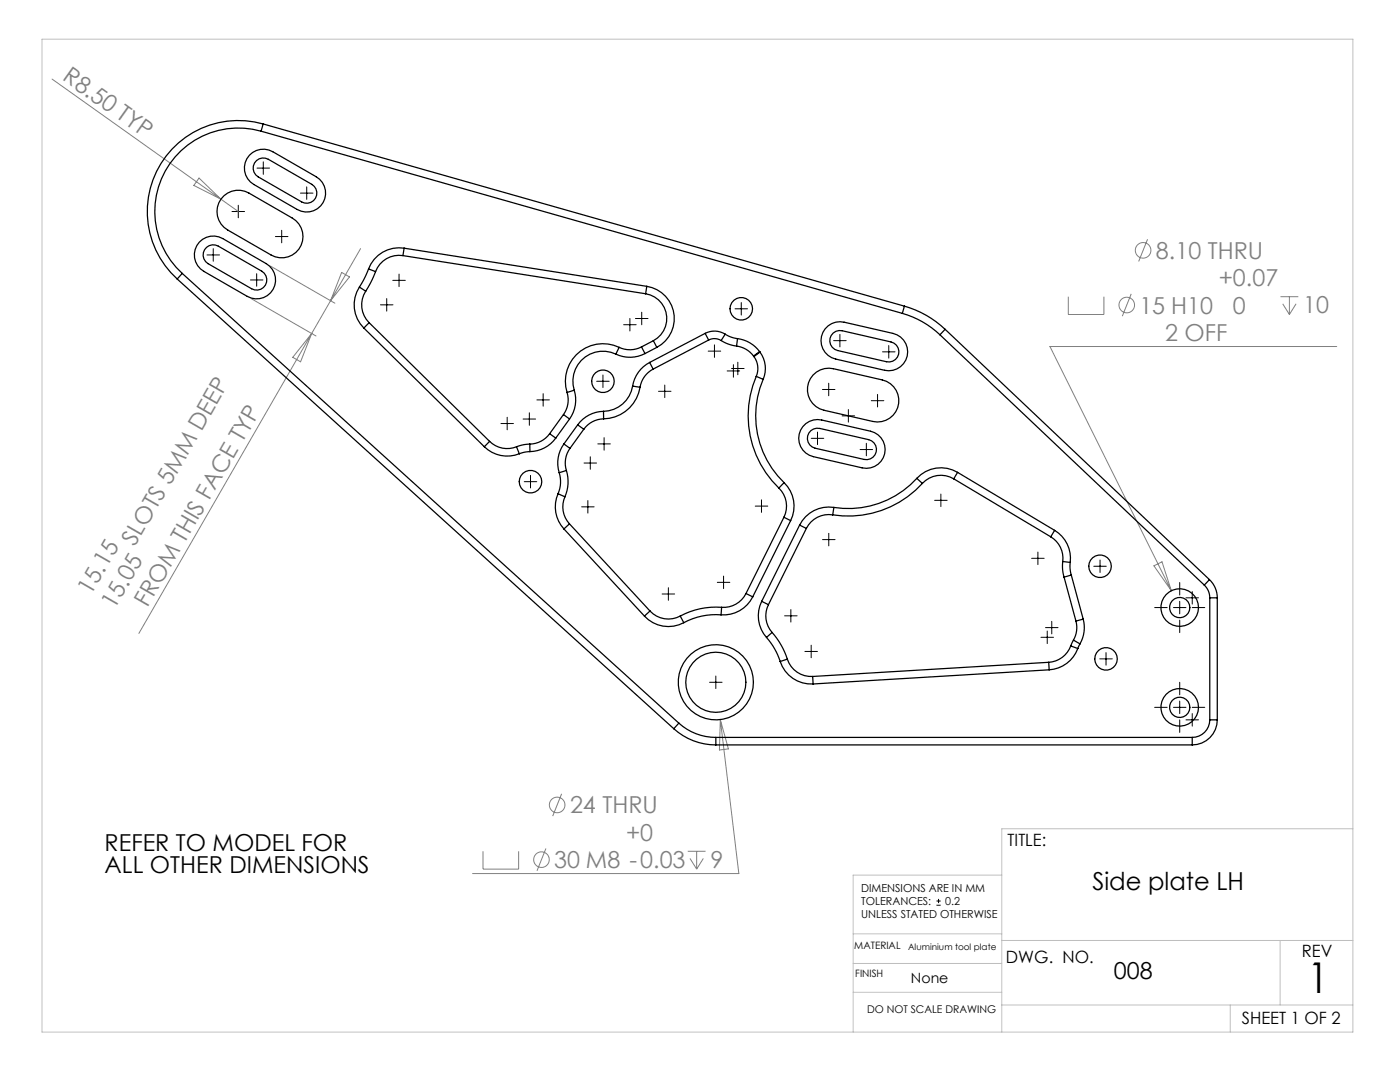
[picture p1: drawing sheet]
<svg xmlns="http://www.w3.org/2000/svg" width="279mm" height="216mm" viewBox="0 0 279 216" stroke-linecap="round" stroke-linejoin="round" font-family="sans-serif">
<g fill="none" stroke="#808080" stroke-width=".2">
<path d="M10.4 15.8l33.7 23.9M39.7 35.5l4.4 4.2-5.4-2.7zM44.1 39.7l3.5 2.5M50.2 59.6l12.9 7.4M54 53.1l12.8 7.4M68.2 54.4l1.5 .9-3.7 4.7zM72 49.6l-6 10.4M213.2 59.2v3.6h7.1v-3.6M225.8 58.6l-1.8 4.5M229 47.7l-1.8 4.5M255.5 59.2h3.6M257.3 59.2v3.6"/>
<path d="M62.2 66.5l-34.5 59.9M62.2 66.5l-2.2 5.7-1.6-.9zM66 60l-3.8 6.5M256 60.6l1.3 2.2M258.7 60.6l-1.4 2.2M266.8 69.1h-57.3l24.3 48.8M230.3 112.9l1.6-.8 1.9 5.8zM112.1 158.4l-1.8 4.4M143.8 143.6l3.7 30.7h-53.2M143.8 143.6l1.6 5.8-1.8 .3zM96.4 169.9v3.5h7.1v-3.5M109 169.3l-1.8 4.5"/>
<path d="M137.3 169.9h3.5M137.7 171.3l1.3 2.1M139 169.9v3.5M140.4 171.3l-1.4 2.1"/>
<circle cx="228.1" cy="50" r="1.56"/>
<circle cx="224.9" cy="60.9" r="1.56"/>
<circle cx="108.1" cy="171.5" r="1.56"/>
<circle cx="111.2" cy="160.6" r="1.56"/>
</g>
<g fill="none" stroke="#000" stroke-width=".2">
<path d="M51.3 33.5h2.5M52.5 32.3v2.5M60 38.5h2.5M61.2 37.3v2.5M41.3 50.9h2.5M42.6 49.6v2.5M46.3 42.2h2.5M47.6 41v2.5M50 55.9h2.5M51.2 54.6v2.5M55 47.2h2.5M56.2 45.9v2.5"/>
<path d="M77.2 59.6v2.5M78.4 55.9h2.5M79.6 54.7v2.5M75.9 60.8h2.5M107.1 79.8h2.5M108.4 78.5v2.5M119.1 76.1h2.5M120.3 74.8v2.5M124.5 64.8h2.5M125.7 63.5v2.5M126.8 63.6h2.5M128.1 62.3v2.5"/>
<path d="M131.4 78.1h2.5M132.7 76.8v2.5M141.3 70.1h2.5M142.6 68.8v2.5M145.1 74h2.5M146 73.5h2.5M146.4 72.8v2.5M146.7 61.6h2.5M147.2 72.3v2.5M147.9 60.4v2.5M164.1 77.7h2.5M165.4 76.5v2.5"/>
<path d="M166.4 68h2.5M167.6 66.7v2.5M173.9 80h2.5M175.1 78.7v2.5M176.1 70.2h2.5M177.4 69v2.5M100 84.5h2.5M101.2 83.3v2.5M104.4 83.6h2.5M104.6 96.1h2.5M105.6 82.4v2.5M105.9 94.9v2.5"/>
<path d="M116.6 92.4h2.5M117.3 99.9v2.5M117.8 91.1v2.5M119.3 88.6h2.5M120.6 87.3v2.5M152 99.7v2.5M161.9 87.5h2.5M163.2 86.2v2.5M168.1 83h2.5M169.3 81.7v2.5M171.6 89.7h2.5M172.9 88.5v2.5"/>
<path d="M186.5 99.8h2.5M187.8 98.6v2.5M116.1 101.1h2.5M132.1 118.5h2.5M133.4 117.3v2.5M143.2 116.2h2.5M144.4 115v2.5M150.7 101h2.5M164.2 107.7h2.5M165.4 106.4v2.5M205.9 111.4h2.5M207.1 110.2v2.5"/>
<path d="M218.3 113h2.5M219.5 111.7v2.5M235.4 120v2.5M236.7 119.3h2.5M237.9 118v2.5M141.6 136.1h2.5M142.9 134.9v2.5M156.6 122.9h2.5M157.8 121.6v2.5M160.6 130h2.5M161.9 128.7v2.5M207.7 127.2h2.5"/>
<path d="M208.6 125.2h2.5M209 125.9v2.5M209.9 124v2.5M219.5 131.5h2.5M220.7 130.2v2.5M234.2 121.2h2.5M235.4 139.9v2.5M234.2 141.1h2.5M236.7 143.6h2.5M237.9 142.4v2.5M186.9 179.8h.8M187.3 179.4v.8"/>
<path d="M186.9 180.6h.8"/>
</g>
<path d="M235.4 118.7v-2.5M232.9 121.2h-2.5M235.4 123.7v2.5M235.4 138.6v-2.5M237.9 121.2h2.5M232.9 141.1h-2.5M235.4 143.6v2.5M237.9 141.1h2.5" fill="none" stroke="#000" stroke-width=".2" stroke-dasharray="15.2 1.3 1.3 1.3"/>
<path d="M8.4 7.8h261.6v198.1h-261.6zM199.9 174.6h-29.6v31.3M270 165.4h-70.1v40.5M170.3 198h29.6M170.3 192.3h29.6M170.3 186.3h29.6M199.9 187.7h70.1M255.5 187.7v12.8M199.9 200.5h70.1M245.5 200.5v5.4" fill="none" stroke="#c0c0c0" stroke-width=".2"/>
<g fill="none" stroke="#000" stroke-width=".25">
<path d="M44.7 39a4.3 4.3 0 0 1 5-.5l8.6 5a4.3 4.3 0 0 1 1.6 5.8 4.3 4.3 0 0 1-5.8 1.6l-8.7-5a4.2 4.2 0 0 1-.7-6.9zM49.8 31a3.8 3.8 0 0 1 4.6-.7l8.7 5a3.8 3.8 0 0 1 1.4 5.1 3.8 3.8 0 0 1-5.2 1.4l-8.6-5a3.8 3.8 0 0 1-.9-5.8zM51.2 32a2.02 2.02 0 0 1 2.4-.2l8.6 5a2.03 2.03 0 0 1 .8 2.7 2.03 2.03 0 0 1-2.8 .8l-8.7-5a2.02 2.02 0 0 1-.3-3.3zM52.1 26.2a16.7 16.7 0 0 0-19.1 7.9 16.7 16.7 0 0 0 3.4 20.5M52.1 26.2l128 36.3M52.5 24.7a18.2 18.2 0 0 0-20.8 8.7 18.2 18.2 0 0 0 3.7 22.3M52.5 24.7l128 36.4M52.5 24.7l-.4 1.5M35.4 55.7l99.1 89.7M36.4 54.6l99.1 89.7M36.4 54.6l-1 1.1M39.8 48.3a3.8 3.8 0 0 1 4.6-.7l8.7 5a3.8 3.8 0 0 1 1.4 5.1 3.8 3.8 0 0 1-5.2 1.4l-8.6-5a3.8 3.8 0 0 1-.9-5.8z"/>
<path d="M41.2 49.4a2.02 2.02 0 0 1 2.4-.3l8.6 5a2.03 2.03 0 0 1 .8 2.8 2.03 2.03 0 0 1-2.8 .7l-8.7-5a2.03 2.03 0 0 1-.3-3.2zM71.7 57.3a6.5 6.5 0 0 0 .9 8.2M71.7 57.3l1.3 .8M73 58.1a5 5 0 0 0 .7 6.3M73.5 53.7l-.8 1.8-1 1.8M73.5 53.7l1.5 .5M75 54.2l-.9 2-1.1 1.9M80.4 51a5 5 0 0 0-5.4 3.2M80.4 51l48.4 7.6M80.6 49.5a6.5 6.5 0 0 0-7.1 4.2M80.6 49.5l48.5 7.6M80.6 49.5l-.2 1.5"/>
<path d="M128.8 58.6a5 5 0 0 1 4.2 4.1 5 5 0 0 1-2.6 5.3M129.1 57.1a6.5 6.5 0 0 1 5.4 5.4 6.5 6.5 0 0 1-3.4 6.8M129.1 57.1l-.3 1.5M72.6 65.5l24.1 23.6M73.7 64.4l-1.1 1.1M73.7 64.4l24 23.7M113.2 78.3a5 5 0 0 1-.7 4.4M114.6 77.9a6.5 6.5 0 0 1-.9 5.7M114.6 77.9l-1.4 .4M122.9 70.7a6 6 0 0 0-6.5 .8 6 6 0 0 0-1.8 6.4M123.6 69.3a7.5 7.5 0 0 0-8.2 1.1 7.5 7.5 0 0 0-2.2 7.9M123.6 69.3l-.7 1.4"/>
<path d="M126.3 77a6 6 0 0 1-5.9 5.1M126.3 77l1.4 .3M127.7 77.3a7.5 7.5 0 0 1-7.2 6.3M128 69.2a5 5 0 0 1-4.4 .1M128 69.2l.7 1.4M128.7 70.6a6.5 6.5 0 0 1-5.8 .1M129.7 72.3a6.5 6.5 0 0 0-3.4 4.7M129.7 72.3l.6 1.4M130.3 73.7a5 5 0 0 0-2.6 3.6M130.4 68l.7 1.3M130.4 68l-2.4 1.2M131.1 69.3l-2.4 1.3"/>
<path d="M140.7 66.5a4 4 0 0 1 4 .2M140.7 66.5l-11 5.8M140.7 66.5l.7 1.3M141.4 67.8a2.5 2.5 0 0 1 2.5 .2M141.4 67.8l-11.1 5.9M143.9 68a7.5 7.5 0 0 0 3.1 1.1M144.7 66.7l1.2 .6 1.3 .3M144.7 66.7l-.8 1.3M147 69.1a5 5 0 0 1 3.4 1.9M147.2 67.6a6.5 6.5 0 0 1 4.4 2.6M147.2 67.6l-.2 1.5M150.4 71l.1 .2"/>
<path d="M150.5 71.2a4 4 0 0 1 .4 3.9M150.9 75.1a20 20 0 0 0 4.5 22.3M150.9 75.1l1.4 .6M151.6 70.2l.1 .1M151.6 70.2l-1.2 .8M151.7 70.3a5.5 5.5 0 0 1 .6 5.4M151.7 70.3l-1.2 .9M152.3 75.7a18.5 18.5 0 0 0 4.2 20.6M162.3 74.8a4.2 4.2 0 0 1 4-1.2l9.8 2.2a4.2 4.2 0 0 1 3.2 5.1 4.2 4.2 0 0 1-5.1 3.2l-9.8-2.2a4.3 4.3 0 0 1-2.1-7.1zM164.7 65.6a3.8 3.8 0 0 1 3.8-1.3l9.7 2.2a3.8 3.8 0 0 1 2.8 4.6 3.8 3.8 0 0 1-4.5 2.8l-9.7-2.3a3.8 3.8 0 0 1-2.1-6zM166.3 66.4l.5-.3 1.3-.1 9.7 2.2a2.02 2.02 0 0 1 1.5 2.5 2.02 2.02 0 0 1-2.4 1.5l-9.7-2.3a2.03 2.03 0 0 1-.9-3.5zM180.1 62.5a18.1 18.1 0 0 1 7.5 4.3"/>
<path d="M180.5 61.1a19.6 19.6 0 0 1 8.1 4.6M180.5 61.1l-.4 1.4M187.6 66.8l52.7 49.9M188.6 65.7l-1 1.1M188.6 65.7l52.8 50M96.7 89.1a6.5 6.5 0 0 0 6.9 1.4M97.7 88.1a5 5 0 0 0 5.4 1.1M97.7 88.1l-1 1M103.1 89.2l.5 1.3M105.7 88.6l-1.3 .2-1.3 .4M105.7 88.6l.1 1.5M105.8 90.1l-2.2 .4"/>
<path d="M109.7 86.5a5 5 0 0 1-4 2.1M109.7 86.5l1.2 .9M110.9 87.4a6.5 6.5 0 0 1-5.1 2.7M111.4 98.5a6.5 6.5 0 0 0 1.1 7M111.4 98.5l1.3 .6M111.6 94.3a6 6 0 0 1-.2 4.2M112.5 82.7l1.2 .9M112.5 82.7l-2.8 3.8M112.5 88.6a6.5 6.5 0 0 0-.9 5.7M112.5 88.6l1.3 .9M112.7 99.1a5 5 0 0 0 .9 5.4M113 93.9a7.5 7.5 0 0 1-.3 5.2"/>
<path d="M113 93.9l-1.4 .4M113.7 83.6l-2.8 3.8M113.8 89.5a5 5 0 0 0-.8 4.4M115.3 84.8l-2.8 3.8M115.3 84.8l1.2 .8M116.5 85.6l-2.7 3.9M120.4 82.1a6.5 6.5 0 0 0-5.1 2.7M120.4 82.1l.1 1.5M120.5 83.6a5 5 0 0 0-4 2M155.4 97.4a5 5 0 0 1 1 5.8M156.5 96.3a6.5 6.5 0 0 1 1.3 7.6M156.5 96.3l-1.1 1.1"/>
<path d="M160.2 85.1a3.8 3.8 0 0 1 3.8-1.3l9.7 2.2a3.7 3.7 0 0 1 2.9 4.5 3.7 3.7 0 0 1-4.5 2.9l-9.8-2.3a3.8 3.8 0 0 1-2.1-6zM161.8 85.9l.6-.3 1.2-.1 9.8 2.2a2.02 2.02 0 0 1 1.5 2.5 2.02 2.02 0 0 1-2.5 1.5l-9.7-2.3a2.02 2.02 0 0 1-.9-3.5zM183 95.5a18.5 18.5 0 0 1-16.6 5.8M183 95.5l1.1 1M184.1 96.5a20 20 0 0 1-17.9 6.2M190.3 95.5a5 5 0 0 0-6.2 1M190.3 95.5l19.4 11.6M191.1 94.3a6.5 6.5 0 0 0-8.1 1.2M191.1 94.3l19.4 11.5M191.1 94.3l-.8 1.2M112.5 105.5l16.1 17.4M113.6 104.5l-1.1 1"/>
<path d="M113.6 104.5l16.1 17.4M148.9 118.4a5 5 0 0 1-4.9 2.8M148.9 118.4l1.3 .7M150.2 119.1a6.5 6.5 0 0 1-6.3 3.6M152 120a6.5 6.5 0 0 0 1 7.2M152 120l1.4 .7M156.4 103.2l-7.5 15.2M156.4 103.2l1.4 .7M157.8 103.9l-7.6 15.2M159.6 104.8l1.3 .6M159.6 104.8l-7.6 15.2M160.9 105.4l-7.5 15.3"/>
<path d="M166.2 102.7a5 5 0 0 0-5.3 2.7M166.4 101.3a6.5 6.5 0 0 0-6.8 3.5M166.4 101.3l-.2 1.4M209.7 107.1a5 5 0 0 1 2.4 4.9M210.5 105.8a6.5 6.5 0 0 1 3.1 6.4M210.5 105.8l-.8 1.3M212.1 112a7.5 7.5 0 0 0 .3 3.2M212.1 112l1.5 .2M212.4 115.2l2.3 8.7M213.6 112.2v1.3l.2 1.2M213.8 114.7l2.4 8.8M213.8 114.7l-1.4 .5"/>
<path d="M240.3 116.7a3.5 3.5 0 0 1 1.1 2.6M241.4 115.7a5 5 0 0 1 1.5 3.6M241.4 115.7l-1.1 1M241.4 119.3v24.3M241.4 119.3h1.5M242.9 119.3v24.3M128.6 122.9a6.5 6.5 0 0 0 7.9 1.4M129.7 121.9a5 5 0 0 0 6.1 1M129.7 121.9l-1.1 1M135.8 122.9l.7 1.4M143.9 122.7a13.5 13.5 0 0 0-7.4 1.6M144 121.2a15 15 0 0 0-8.2 1.7"/>
<path d="M144 121.2l-.1 1.5M153 127.2a13.5 13.5 0 0 1 2.7 4.8M153.4 120.7a5 5 0 0 0 .7 5.5M154.1 126.2a15 15 0 0 1 3 5.3M154.1 126.2l-1.1 1M155.7 132a6.5 6.5 0 0 0 6.6 4.5M157.1 131.5a5 5 0 0 0 5.1 3.5M157.1 131.5l-1.4 .5M162.2 135l.1 1.5M209.3 132.2l-47.1 2.8M209.3 132.2l.1 1.5M209.4 133.7l-47.1 2.8"/>
<path d="M213.7 128.9a5 5 0 0 1-4.4 3.3M213.7 128.9l1.4 .5M214.2 127.7l-.5 1.2M214.2 127.7l1.3 .8M214.7 123.9a5 5 0 0 1-.5 3.8M215.1 129.4a6.5 6.5 0 0 1-5.7 4.3M215.5 128.5l-.4 .9M216.2 123.5a6.5 6.5 0 0 1-.7 5M216.2 123.5l-1.5 .4M134.5 145.4a12.5 12.5 0 0 0 8.4 3.2M135.5 144.3a11 11 0 0 0 7.4 2.8M135.5 144.3l-1 1.1"/>
<path d="M142.9 147.1h95M142.9 148.6h95M142.9 147.1v1.5M237.9 147.1v1.5M241.4 143.6a3.5 3.5 0 0 1-3.5 3.5M241.4 143.6h1.5M242.9 143.6a5 5 0 0 1-5 5"/>
<circle cx="120.3" cy="76.1" r="2.25"/>
<circle cx="147.9" cy="61.6" r="2.25"/>
<circle cx="105.9" cy="96.1" r="2.25"/>
<circle cx="219.5" cy="113" r="2.25"/>
<circle cx="142.9" cy="136.1" r="6"/>
<circle cx="142.9" cy="136.1" r="7.5"/>
<circle cx="220.7" cy="131.5" r="2.25"/>
<circle cx="235.4" cy="121.2" r="2.02"/>
<circle cx="235.4" cy="121.2" r="3.7"/>
<circle cx="235.4" cy="141.1" r="2.03"/>
<circle cx="235.4" cy="141.1" r="3.7"/>
</g>
<text font-size="8.5" x="260.9" y="198.1">1</text>
<text font-size="4.9" x="218" y="177.7">Side plate LH</text>
<g font-size="4.7" fill="#808080">
<text x="12.3" y="15.9" transform="rotate(35 12.3 15.9)">R8.50 TYP</text>
<text x="230.7" y="51.6">8.10 THRU</text>
<text x="243.3" y="57.1">+0.07</text>
<text x="227.4" y="62.6">15 H10</text>
<text x="246.1" y="62.6">0</text>
<text x="260.1" y="62.5">10</text>
<text x="232.5" y="68.1">2 OFF</text>
<text x="26.9" y="109.2" transform="rotate(-60 26.9 109.2)">SLOTS 5MM DEEP</text>
<text x="18.1" y="119" transform="rotate(-60 18.1 119)">15.15</text>
<text x="22.8" y="121.7" transform="rotate(-60 22.8 121.7)">15.05</text>
<text x="29.5" y="121.3" transform="rotate(-60 29.5 121.3)">FROM THIS FACE TYP</text>
<text x="113.8" y="162.3">24 THRU</text>
<text x="125" y="167.8">+0</text>
<text x="110.6" y="173.3">30 M8 -0.03</text>
<text x="141.8" y="173.2">9</text>
</g>
<g font-size="4.7">
<text x="20.9" y="169.8">REFER TO MODEL FOR</text>
<text x="20.9" y="174.3">ALL OTHER DIMENSIONS</text>
<text x="222.3" y="195.4">008</text>
</g>
<g font-size="3.4">
<text x="201.1" y="168.8">TITLE:</text>
<text x="259.8" y="190.9">REV</text>
<text x="200.8" y="192.1">DWG. NO.</text>
<text x="247.8" y="204.4">SHEET 1 OF 2</text>
</g>
<text font-size="2.8" x="181.8" y="196.2">None</text>
<g font-size="2.2">
<text x="171.9" y="178">DIMENSIONS ARE IN MM</text>
<text x="171.9" y="183.3">UNLESS STATED OTHERWISE</text>
<text x="171.9" y="180.6">TOLERANCES:</text>
<text x="188.6" y="180.6">0.2</text>
</g>
<text font-size="2.1" x="173" y="202">DO NOT SCALE DRAWING</text>
<g font-size="2">
<text x="170.5" y="189.3">MATERIAL</text>
<text x="170.7" y="194.9">FINISH</text>
</g>
<text font-size="1.8" x="181.2" y="189.6">Aluminium tool plate</text>
</svg>
